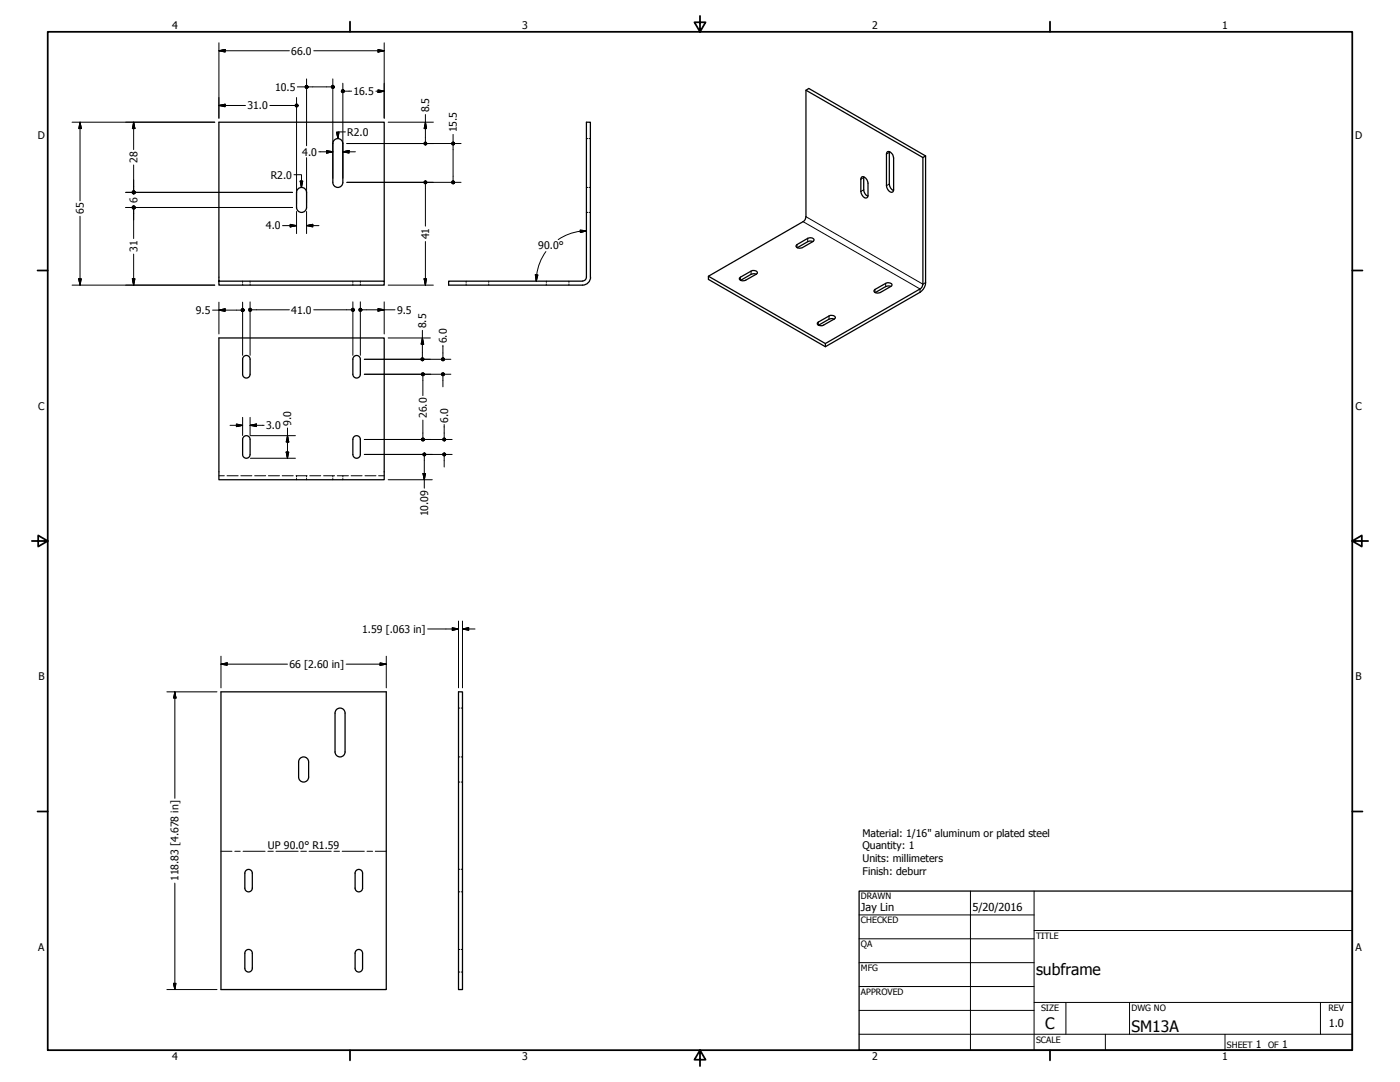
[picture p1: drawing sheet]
<svg xmlns="http://www.w3.org/2000/svg" width="559mm" height="432mm" viewBox="0 0 559 432" stroke-linecap="round" stroke-linejoin="round" font-family="sans-serif">
<!-- layer: Visible (ANSI) -->
<g fill="none" stroke="#000" stroke-width=".51">
<path d="M321.7 36l46.7 26.9v50.5M118.4 76.8a2 2 0 0 1 2-2 2 2 0 0 1 2 2M118.4 76.8v6M122.4 76.8v6a2 2 0 0 1-2 2 2 2 0 0 1-2-2M132.8 72.8a2 2 0 0 0 2 2 2 2 0 0 0 2-2M132.8 72.8v-15.5a2 2 0 0 1 2-2 2 2 0 0 1 2 2v15.5M343.6 71.5l.4-1a2.47 2.47 0 0 1 2.5 2.6M344.7 70.5v.4M368.4 62.9l1-.7v50.6a4.8 4.8 0 0 1-2.2 3.8l-37.8 21.8-46.6-26.9v-1.3l37.7-21.7M369.4 62.2l-46.6-26.9-1.1 .7v50.5M324.4 96.4l-1.4-.2-4.8 2.7M87.4 112.2h66v1.6h-66v-65h66v63.4"/>
<path d="M234.1 110.6l-.3 .9-1.3 .7h-53.4v1.6h53.4a3.2 3.2 0 0 0 3.2-3.2M234.1 110.6v-61.8h1.5v61.8M282.8 110.2l46.6 26.9M301.8 109.4l-.7-.2-1.3 .3-4.2 2.4M355.5 114.3l-.6-.2-1.4 .3-4.2 2.4M367.2 115.3l-37.8 21.8v1.3M87.4 134.9h66v56.6h-66zM330.9 126.1a1.49 1.49 0 0 1 2.5 .9l-.4 .3M332.9 127.4l-.7-.3-1.3 .3-4.2 2.4M97.1 142.5a1.49 1.49 0 0 1 1.7-.6 1.49 1.49 0 0 1 1 1.5v6a1.49 1.49 0 0 1-1.5 1.5 1.49 1.49 0 0 1-1.5-1.5v-6zM141.1 142.5a1.49 1.49 0 0 1 1.7-.6 1.49 1.49 0 0 1 1 1.5v6a1.49 1.49 0 0 1-1.5 1.5 1.49 1.49 0 0 1-1.5-1.5v-6zM96.8 175.4a1.49 1.49 0 0 1 1.5-1.5 1.49 1.49 0 0 1 1.5 1.5"/>
<path d="M96.8 175.4v6M99.8 175.4v6M140.8 175.4a1.49 1.49 0 0 1 1.5-1.5 1.49 1.49 0 0 1 1.5 1.5M140.8 175.4v6M143.8 175.4v6M96.8 181.4a1.49 1.49 0 0 0 1.5 1.5 1.49 1.49 0 0 0 1.5-1.5M140.8 181.4a1.49 1.49 0 0 0 1.5 1.5 1.49 1.49 0 0 0 1.5-1.5M88.2 276.1h66v118.8h-66zM183 276.1h1.6v118.8h-1.6zM134.3 283.2a2 2 0 0 1 2.2-.5 2 2 0 0 1 1.2 1.9v15.5a2 2 0 0 1-2 2 2 2 0 0 1-2-2v-15.5zM119.2 304.1a2 2 0 0 1 2-2 2 2 0 0 1 2 2M119.2 304.1v6"/>
<path d="M119.2 310.1a2 2 0 0 0 2 2 2 2 0 0 0 2-2M123.2 304.1v6M98 347.6a1.49 1.49 0 0 1 1.7-.6 1.49 1.49 0 0 1 1 1.5v5.9a1.49 1.49 0 0 1-1.5 1.5 1.49 1.49 0 0 1-1.5-1.4v-6zM142 347.6a1.49 1.49 0 0 1 1.7-.6 1.49 1.49 0 0 1 1 1.4v6a1.49 1.49 0 0 1-1.5 1.5 1.49 1.49 0 0 1-1.5-1.5v-5.9zM97.7 386.4v-6a1.49 1.49 0 0 1 1.5-1.5 1.49 1.49 0 0 1 1.5 1.5v6M97.7 386.4a1.49 1.49 0 0 0 1.5 1.5 1.49 1.49 0 0 0 1.5-1.5M141.7 386.4a1.49 1.49 0 0 0 1.5 1.5 1.49 1.49 0 0 0 1.5-1.5M141.7 386.4v-6a1.49 1.49 0 0 1 1.5-1.5 1.49 1.49 0 0 1 1.5 1.5v6"/>
</g>
<!-- layer: Hidden (ANSI) -->
<g fill="none" stroke="#000" stroke-width=".4">
<path d="M234.1 55.3h.5M235.1 55.3h.5M234.1 74.8h.5M235.1 74.8h.5M234.1 84.8h.5M235.1 84.8h.5M96.8 112.2v.5M96.8 113.3v.5M99.8 112.2v.5M99.8 113.3v.5M140.8 112.2v.5M140.8 113.3v.5"/>
<path d="M143.8 112.2v.5M143.8 113.3v.5M186.1 112.2v.5M186.1 113.3v.5M195.1 112.2v.5M195.1 113.3v.5M218.1 112.2v.5M218.1 113.3v.5M227.1 112.2v.5M227.1 113.3v.5M87.4 189.9h2.1M90.6 189.9h4.5"/>
<path d="M96.1 189.9h4.4M101.7 189.9h4.3M107.1 189.9h4.5M112.6 189.9h4.4M118.2 189.9h4.4M118.4 189.9v.5M118.4 190.9v.6M122.4 189.9v.5M122.4 190.9v.6M123.6 189.9h4.4M129.2 189.9h4.3M132.8 189.9v.5"/>
<path d="M132.8 190.9v.6M134.6 189.9h4.5M136.8 189.9v.5M136.8 190.9v.6M140.1 189.9h4.4M145.7 189.9h4.4M151.1 189.9h2.3M183 282.6h.5M184.1 282.6h.5M183 312.1h.5M183 302.1h.5M184.1 312.1h.5"/>
<path d="M184.1 302.1h.5M183 355.9h.5M183 346.9h.5M184.1 355.9h.5M184.1 346.9h.5M183 378.9h.5M184.1 378.9h.5M183 387.9h.5M184.1 387.9h.5"/>
</g>
<!-- layer: Visible Narrow (ANSI) -->
<g fill="none" stroke="#000" stroke-width=".4">
<path d="M344.7 70.9l-1.1 .6M344.7 75.8l-1.1 .6M355 60.8l-1.2 .7M355 73.5l-1.2 .6M318.1 97.6v1.2M320.5 88.5l46.7 26.8v1.3M321.7 86.5l46.7 26.9 1-.6M322.4 95.1v1.4M295.5 110.6v1.2M299.8 108.2v1.3M349.2 115.5v1.2M353.5 113.1v1.3"/>
<path d="M326.6 128.5v1.2M330.9 126.1v1.3"/>
</g>
<path d="M343.6 71.5l.1 5.6a2.2 2.2 0 0 0 2.3 1.8l.5-.9v-4.9M344.7 70.9v4.9a3 3 0 0 0 1.7 2.5M354.3 60.5a2.47 2.47 0 0 1 2.4 2.6v12.7l-.4 .8a2.36 2.36 0 0 1-2.5-2.5v-12.6zM355 60.5v13a2.93 2.93 0 0 0 1.7 2.6M318.1 97.6l4.3-2.5a1.49 1.49 0 0 1 2.5 .9l-4.6 2.8a2.02 2.02 0 0 1-2.6-.5zM321.7 86.5a2.31 2.31 0 0 1-1.2 2M295.1 110.9l4.7-2.7a1.49 1.49 0 0 1 2.5 .9l-4.7 2.7a1.49 1.49 0 0 1-2.5-.9zM349.2 115.5l4.3-2.4a1.49 1.49 0 0 1 2.5 .9l-4.6 2.7a2.02 2.02 0 0 1-2.6-.5zM368.4 113.4l-.4 1.1-.8 .8M330.9 126.1l-4.3 2.4-.4 .7a1.79 1.79 0 0 0 2.5 .5l4.3-2.4" fill="none" stroke="#000" stroke-width=".51"/>
<!-- layer: Bend Centerline (ANSI) -->
<path d="M88.2 339.7h4.4M93.7 339.7h2.2M97 339.7h8.8M106.9 339.7h2.2M110.2 339.7h8.8M120.1 339.7h2.2M123.4 339.7h8.8M133.3 339.7h2.2M136.6 339.7h8.8M146.5 339.7h2.2M149.8 339.7h4.4" fill="none" stroke="#000" stroke-width=".4"/>
<!-- layer: Border (ANSI) -->
<g fill="none" stroke="#000" stroke-width=".7">
<path d="M19 12.7h520.8v406.4h-520.8zM139.7 8.6v4.1M279.4 6.3v6.4l-2.2-3.8h4.4l-2.2 3.8M419.1 8.6v4.1M15 107.9h4M539.8 107.9h4M12.7 215.9h6.3l-3.8-2.2v4.4l3.8-2.2M539.8 215.9l3.8 2.2v-4.4l-3.8 2.2h6.3M15 323.8h4M539.8 323.8h4M139.7 419.1v4.1M279.4 419.1l2.2 3.8h-4.4l2.2-3.8v6.3"/>
<path d="M419.1 419.1v4.1"/>
</g>
<!-- layer: Title (ANSI) -->
<g fill="none" stroke="#000" stroke-width=".4">
<path d="M387.3 355.6v63.5M412.7 355.6v63.5M342.9 365.1h69.8M342.9 374.6h69.8M412.7 371.3h127.1M342.9 384.2h69.8M342.9 393.7h69.8M342.9 412.7h196.9M342.9 403.2h69.8M412.7 400h127.1M425.4 400v12.7M441.2 412.7v6.4"/>
<path d="M450.8 400v12.7M488.9 412.7v6.4M527 400v12.7"/>
</g>
<path d="M342.9 355.6h196.9v63.5h-196.9z" fill="none" stroke="#000" stroke-width=".51"/>
<!-- layer: Dimension (ANSI) -->
<g fill="none" stroke="#000" stroke-width=".4">
<path d="M87.4 17.1v30.1M150.9 19.7l2.5 .6-2.5 .5zM153.4 17.1v30.1M87.4 20.3l2.5-.6v1.1zM87.4 20.3h28.1M118.4 38.9v42.3M118.7 34.7h3.7M122.4 31.5v26.7M123 34.7h9.2M125.2 20.3h28.2M132.8 31.5v39.7M136.8 33.2v38"/>
<path d="M137.5 36.4h2.8M150.1 36.4h3.3M150.9 35.9l2.5 .5-2.5 .5zM28.8 48.8h56.9M31.9 48.8l.5 2.5h-1zM31.9 48.8v31.3M53.3 48.8l.5 2.5h-1zM53.3 48.8v10.9M87.4 42.1l2.5-.5v1zM87.4 42.1h10.6M107.7 42.1h10M134.4 52.8h.9l-.4 2.5z"/>
<path d="M137.9 52.6h-3v2.7M138.4 57.3h45.6M154.9 48.8h18.1M169.8 48.8l.4 2.5h-.9zM169.8 45.7v10.9M180.8 53.7v3.6M180.8 57.9v14.2M50.2 76.8h66.6M53.3 65.8v10.3M117.3 69.7h3v5.1M119.8 72.3h1l-.5 2.5zM122.4 62.9v18.3"/>
<path d="M127.3 60.6h5.5M130.4 60.1l2.4 .5-2.4 .5zM136.8 60.6l2.5-.5v1zM136.8 60.6h5.1M138.4 72.8h45.6M169.8 73.4v16.8M31.9 86.3v27.5M50.2 82.8h66.6M53.3 83.4v11.8M112.8 90h5.6M115.8 89.5l2.6 .5-2.6 .6zM118.4 84.4v8.8"/>
<path d="M122.4 90l2.4-.5v1.1zM122.4 90h4.9M122.4 84.4v8.8M169.8 96.4v17.4M231.6 91.8l2.5 .3-2.5 .7zM234.1 92.1a20 20 0 0 0-11.3 3.5M28.8 113.8h56.9M31.4 111.3h1l-.5 2.5zM52.8 111.3h1l-.5 2.5zM53.3 101.4v12.4M154.9 113.8h18.1M169.3 111.3h.9l-.4 2.5z"/>
<path d="M213.7 109.7h1l-.6 2.5zM214.2 109.7l-.1 2.5M217.9 100.4a20 20 0 0 0-3.7 9.3M84.8 123.8h11.4M87.4 123.8l2.5-.5v1zM87.4 120.6v12.7M96.8 120.6v21.2M99.8 120.5v21.3M100.5 123.6h15M125.2 123.6h15M140.8 120.5v21.3M143.8 120.5v21.3"/>
<path d="M144.5 123.6h13.2M150.9 123.1l2.5 .5-2.5 .5zM153.4 120.5v12.8M154.9 134.9h16.9M168.6 134.9l.5 2.5h-1zM168.6 131.8v10.9M176.8 137.8v4.9M145.4 149.4h34.6M145.4 143.4h34.6M168.8 150v7.9M176.8 150v4.4M91.8 169.7h5"/>
<path d="M94.4 169.2l2.4 .5-2.4 .5zM96.8 166.6v7.2M99.8 169.7l2.6-.5v1zM99.8 169.7h5.6M99.8 166.6v7.2M99.9 173.9h18M114.7 173.9l.6 2.5h-1.1zM114.7 170.8v12.1M145.4 175.4h35.1M168.8 167.6v7.2M177.3 169.4v5.4M99.9 182.9h18"/>
<path d="M114.2 180.4h1.1l-.6 2.5zM145.4 181.4h35.1M154.9 191.5h17.6M168.8 189h1.1l-.5 2.5zM169.4 182v12.8M177.3 182v4.4M170.7 251h12.3M180.5 250.5l2.5 .5-2.5 .5zM183 247.8v26.7M184.6 251l2.5-.5v1zM184.6 251h5M184.6 247.8v26.7"/>
<path d="M66.6 276.1h20M69.8 276.1l.4 2.5h-.9zM69.8 276.1v42.5M88.2 265l2.5-.5v1zM88.2 265h26.5M88.2 261.9v12.6M138.2 265h16M151.7 264.5l2.5 .5-2.5 .5zM154.2 261.9v12.6M69.8 352.4v42.5M66.6 394.9h20M69.3 392.4h.9l-.4 2.5z"/>
</g>
<g fill="#000" stroke="#000" stroke-width=".4">
<path d="M87.4 20.3l2.5-.6zM87.4 20.3l2.5-.6v1.1zM122.4 34l.6 .7zM121.9 34.2l.5-.2 .6 .7zM121.9 34.2l1.1 .5h-1.3zM121.7 34.7h1.3l-1.1 .4zM121.9 35.1l1.1-.4-.6 .6zM122.4 35.3l.6-.6zM123 34.7l-.2 .4zM132.8 34l.7 .7zM132.4 34.2l.4-.2 .7 .7zM132.4 34.2l1.1 .5h-1.3z"/>
<path d="M132.2 34.7h1.3l-1.1 .4zM132.4 35.1l1.1-.4-.7 .6zM132.8 35.3l.7-.6zM133.5 34.7l-.2 .4zM136.8 35.8l.7 .6zM136.4 35.9l.4-.1 .7 .6zM136.4 35.9l1.1 .5h-1.3zM136.2 36.4h1.3l-1.1 .4zM136.4 36.8l1.1-.4-.7 .6zM136.8 37l.7-.6zM137.5 36.4l-.2 .4zM150.9 20.8l2.5-.5z"/>
<path d="M150.9 19.7l2.5 .6-2.5 .5zM150.9 36.9l2.5-.5zM150.9 35.9l2.5 .5-2.5 .5zM31.9 48.8l.5 2.5zM31.9 48.8l.5 2.5h-1zM53.3 48.8l.5 2.5zM53.3 48.8l.5 2.5h-1zM87.4 42.1l2.5-.5zM87.4 42.1l2.5-.5v1zM118.4 41.5l.6 .6zM117.9 41.7l.5-.2 .6 .6zM117.9 41.7l1.1 .4h-1.3z"/>
<path d="M117.7 42.1h1.3l-1.1 .4zM117.9 42.5l1.1-.4-.6 .6zM119 42.1l-.6 .6zM119 42.1l-.2 .4zM134.4 52.8l.5 2.5zM134.4 52.8h.9l-.4 2.5zM169.8 48.8l.4 2.5zM169.8 48.8l.4 2.5h-.9zM169.8 56.6l.4 .2 .2 .5zM169.4 56.8l.4-.2 .6 .7zM169.4 56.8l1 .5h-1.2zM169.2 57.3h1.2l-1 .4z"/>
<path d="M169.4 57.7l1-.4-.6 .6zM170.4 57.3l-.2 .4-.4 .2zM170.4 57.3l-.2 .4zM180.8 56.6l.7 .7zM180.4 56.8l.4-.2 .7 .7zM180.4 56.8l1.1 .5h-1.3zM180.2 57.3h1.3l-1.1 .4zM180.4 57.7l1.1-.4-.7 .6zM181.5 57.3l-.7 .6zM181.5 57.3l-.2 .4zM53.3 76.1l.7 .7zM52.9 76.3l.4-.2 .7 .7z"/>
<path d="M52.9 76.3l1.1 .5h-1.3zM52.7 76.8h1.3l-1.1 .4zM52.9 77.2l1.1-.4-.7 .6zM53.3 77.4l.7-.6zM54 76.8l-.2 .4zM119.8 72.3l.5 2.5zM119.8 72.3h1l-.5 2.5zM130.4 61.1l2.4-.5zM130.4 60.1l2.4 .5-2.4 .5zM136.8 60.6l2.5-.5zM136.8 60.6l2.5-.5v1zM169.8 72.1l.4 .2 .2 .5z"/>
<path d="M169.4 72.3l.4-.2 .6 .7zM169.4 72.3l1 .5h-1.2zM169.2 72.8h1.2l-1 .4zM169.4 73.2l1-.4-.6 .6zM170.4 72.8l-.2 .4-.4 .2zM170.4 72.8l-.2 .4zM180.8 72.1l.7 .7zM180.4 72.3l.4-.2 .7 .7zM180.4 72.3l1.1 .5h-1.3zM180.2 72.8h1.3l-1.1 .4zM180.4 73.2l1.1-.4-.7 .6zM180.8 73.4l.7-.6z"/>
<path d="M181.5 72.8l-.2 .4zM53.3 82.2l.7 .6zM52.9 82.4l.4-.2 .7 .6zM52.9 82.4l1.1 .4h-1.3zM52.7 82.8h1.3l-1.1 .4zM52.9 83.2l1.1-.4-.7 .6zM54 82.8l-.7 .6zM54 82.8l-.2 .4zM115.8 90.6l2.6-.6zM115.8 89.5l2.6 .5-2.6 .6zM122.4 90l2.4-.5zM122.4 90l2.4-.5v1.1z"/>
<path d="M231.6 92.8l2.5-.7zM231.6 91.8l2.5 .3-2.5 .7zM31.4 111.3l.5 2.5zM31.4 111.3h1l-.5 2.5zM52.8 111.3l.5 2.5zM52.8 111.3h1l-.5 2.5zM169.3 111.3l.5 2.5zM169.3 111.3h.9l-.4 2.5zM213.7 109.7l.4 2.5zM213.7 109.7h1l-.6 2.5zM87.4 123.8l2.5-.5zM87.4 123.8l2.5-.5v1z"/>
<path d="M96.8 123.1l.7 .7zM96.4 123.3l.4-.2 .7 .7zM96.4 123.3l1.1 .5h-1.3zM96.2 123.8h1.3l-1.1 .4zM96.4 124.2l1.1-.4-.7 .6zM96.8 124.4l.7-.6zM97.5 123.8l-.2 .4zM99.8 123l.7 .6zM99.4 123.2l.4-.2 .7 .6zM99.4 123.2l1.1 .4h-1.2zM99.3 123.6h1.2l-1.1 .5zM99.4 124.1l1.1-.5-.7 .7z"/>
<path d="M99.8 124.3l.7-.7zM100.5 123.6l-.2 .5zM140.8 123l.7 .6zM140.4 123.2l.4-.2 .7 .6zM140.4 123.2l1.1 .4h-1.3zM140.2 123.6h1.3l-1.1 .5zM140.4 124.1l1.1-.5-.7 .7zM140.8 124.3l.7-.7zM141.5 123.6l-.2 .5zM143.8 123l.7 .6zM143.4 123.2l.4-.2 .7 .6zM143.4 123.2l1.1 .4h-1.3z"/>
<path d="M143.2 123.6h1.3l-1.1 .5zM143.4 124.1l1.1-.5-.7 .7zM144.5 123.6l-.7 .7zM144.5 123.6l-.2 .5zM150.9 124.1l2.5-.5zM150.9 123.1l2.5 .5-2.5 .5zM168.6 134.9l.5 2.5zM168.6 134.9l.5 2.5h-1zM168.6 142.7l.6 .7zM168.1 142.9l.5-.2 .6 .7zM168.1 142.9l1.1 .5h-1.2zM168 143.4h1.2l-1.1 .4z"/>
<path d="M168.1 143.8l1.1-.4-.6 .6zM168.6 144l.6-.6zM169.2 143.4l-.2 .4zM168.8 148.8l.4 .1 .2 .5zM168.3 148.9l.5-.1 .6 .6zM168.3 148.9l1.1 .5h-1.2zM168.2 149.4h1.2l-1.1 .4zM168.3 149.8l1.1-.4-.6 .6zM168.8 150l.6-.6zM169.4 149.4l-.2 .4zM176.8 148.8l.4 .1 .2 .5zM176.3 148.9l.5-.1 .6 .6z"/>
<path d="M176.3 148.9l1.1 .5h-1.3zM176.1 149.4h1.3l-1.1 .4zM176.3 149.8l1.1-.4-.6 .6zM176.8 150l.6-.6zM177.4 149.4l-.2 .4zM176.8 142.7l.6 .7zM176.3 142.9l.5-.2 .6 .7zM176.3 142.9l1.1 .5h-1.3zM176.1 143.4h1.3l-1.1 .4zM176.3 143.8l1.1-.4-.6 .6zM176.8 144l.6-.6zM177.4 143.4l-.2 .4z"/>
<path d="M94.4 170.2l2.4-.5zM94.4 169.2l2.4 .5-2.4 .5zM99.8 169.7l2.6-.5zM99.8 169.7l2.6-.5v1zM114.7 173.9l.6 2.5zM114.7 173.9l.6 2.5h-1.1zM168.8 174.8l.6 .6zM168.3 174.9l.5-.1 .6 .6zM168.3 174.9l1.1 .5h-1.2zM168.2 175.4h1.2l-1.1 .4zM168.3 175.8l1.1-.4-.6 .6zM169.4 175.4l-.6 .6z"/>
<path d="M169.4 175.4l-.2 .4zM177.3 174.8l.6 .6zM176.8 174.9l.5-.1 .6 .6zM176.8 174.9l1.1 .5h-1.2zM176.7 175.4h1.2l-1.1 .4zM176.8 175.8l1.1-.4-.6 .6zM177.9 175.4l-.6 .6zM177.9 175.4l-.2 .4zM114.2 180.4l.5 2.5zM114.2 180.4h1.1l-.6 2.5zM168.8 189l.6 2.5zM168.8 189h1.1l-.5 2.5z"/>
<path d="M169.4 180.7l.6 .7zM168.9 180.9l.5-.2 .6 .7zM168.9 180.9l1.1 .5h-1.3zM168.7 181.4h1.3l-1.1 .4zM168.9 181.8l1.1-.4-.6 .6zM169.4 182l.6-.6zM170 181.4l-.2 .4zM177.3 180.7l.6 .7zM176.8 180.9l.5-.2 .6 .7zM176.8 180.9l1.1 .5h-1.2zM176.7 181.4h1.2l-1.1 .4zM176.8 181.8l1.1-.4-.6 .6z"/>
<path d="M177.3 182l.6-.6zM177.9 181.4l-.2 .4zM180.5 251.5l2.5-.5zM180.5 250.5l2.5 .5-2.5 .5zM184.6 251l2.5-.5zM184.6 251l2.5-.5v1zM69.8 276.1l.4 2.5zM69.8 276.1l.4 2.5h-.9zM88.2 265l2.5-.5zM88.2 265l2.5-.5v1zM151.7 265.5l2.5-.5zM151.7 264.5l2.5 .5-2.5 .5z"/>
<path d="M69.3 392.4l.5 2.5zM69.3 392.4h.9l-.4 2.5z"/>
</g>
<g font-size="6.3">
<text x="413.5" y="389.1">subframe</text>
<text x="417.2" y="410.6">C</text>
<text x="451.6" y="411.9">SM13A</text>
</g>
<g font-size="4.4">
<text x="343.7" y="363.5">Jay Lin</text>
<text x="388.1" y="363.7">5/20/2016</text>
<text x="530.4" y="409.9">1.0</text>
</g>
<g font-size="4.2">
<text x="68.7" y="11.7">4</text>
<text x="208.4" y="11.7">3</text>
<text x="348.1" y="11.7">2</text>
<text x="487.8" y="11.7">1</text>
<text x="116.3" y="21.8">66.0</text>
<text x="109.8" y="36.2">10.5</text>
<text x="141.1" y="37.9">16.5</text>
<text x="98.7" y="43.6">31.0</text>
<text x="171.3" y="44.9" transform="rotate(-90 171.3 44.9)">8.5</text>
<text x="182.4" y="52.8" transform="rotate(-90 182.4 52.8)">15.5</text>
<text x="15.1" y="55.5">D</text>
<text x="138.6" y="54.2">R2.0</text>
<text x="540.9" y="55.5">D</text>
<text x="54.9" y="65.1" transform="rotate(-90 54.9 65.1)">28</text>
<text x="120.6" y="62.1">4.0</text>
<text x="108.1" y="71.2">R2.0</text>
<text x="54.9" y="80.9" transform="rotate(-90 54.9 80.9)">6</text>
<text x="33.5" y="85.5" transform="rotate(-90 33.5 85.5)">65</text>
<text x="106.2" y="91.6">4.0</text>
<text x="171.3" y="95.6" transform="rotate(-90 171.3 95.6)">41</text>
<text x="54.9" y="100.6" transform="rotate(-90 54.9 100.6)">31</text>
<text x="214.8" y="99.6">90.0°</text>
<text x="78.2" y="125.3">9.5</text>
<text x="116.3" y="125.2">41.0</text>
<text x="158.5" y="125.2">9.5</text>
<text x="170.1" y="131" transform="rotate(-90 170.1 131)">8.5</text>
<text x="178.3" y="137" transform="rotate(-90 178.3 137)">6.0</text>
<text x="15.2" y="163.4">C</text>
<text x="170.3" y="166.8" transform="rotate(-90 170.3 166.8)">26.0</text>
<text x="541" y="163.4">C</text>
<text x="106.2" y="171.3">3.0</text>
<text x="116.3" y="170" transform="rotate(-90 116.3 170)">9.0</text>
<text x="178.8" y="168.7" transform="rotate(-90 178.8 168.7)">6.0</text>
<text x="170.9" y="206.1" transform="rotate(-90 170.9 206.1)">10.09</text>
<text x="144.5" y="252.5">1.59 [.063 in]</text>
<text x="115.5" y="266.6">66 [2.60 in]</text>
<text x="15.3" y="271.4">B</text>
<text x="541.1" y="271.4">B</text>
<text x="344.2" y="333.9">Material: 1/16&quot; aluminum or plated steel</text>
<text x="106.9" y="338.8">UP 90.0° R1.59</text>
<text x="344.2" y="339">Quantity: 1</text>
<text x="344.2" y="344">Units: millimeters</text>
<text x="71.3" y="351.7" transform="rotate(-90 71.3 351.7)">118.83 [4.678 in]</text>
<text x="344.2" y="349">Finish: deburr</text>
<text x="15.2" y="379.3">A</text>
<text x="541" y="379.3">A</text>
<text x="501.3" y="418.3">1</text>
<text x="511.8" y="418.3">1</text>
<text x="68.7" y="423.2">4</text>
<text x="208.4" y="423.2">3</text>
<text x="348.1" y="423.2">2</text>
<text x="487.8" y="423.2">1</text>
</g>
<g font-size="3.5">
<text x="343.7" y="358.9">DRAWN</text>
<text x="343.7" y="368.5">CHECKED</text>
<text x="413.5" y="374.6">TITLE</text>
<text x="343.7" y="378">QA</text>
<text x="343.7" y="387.5">MFG</text>
<text x="343.7" y="397.1">APPROVED</text>
<text x="415.5" y="403.4">SIZE</text>
<text x="451.6" y="403.4">DWG NO</text>
<text x="530.3" y="403.4">REV</text>
<text x="413.5" y="416.1">SCALE</text>
<text x="489.7" y="418.3">SHEET</text>
<text x="506.2" y="418.3">OF</text>
</g>
</svg>
